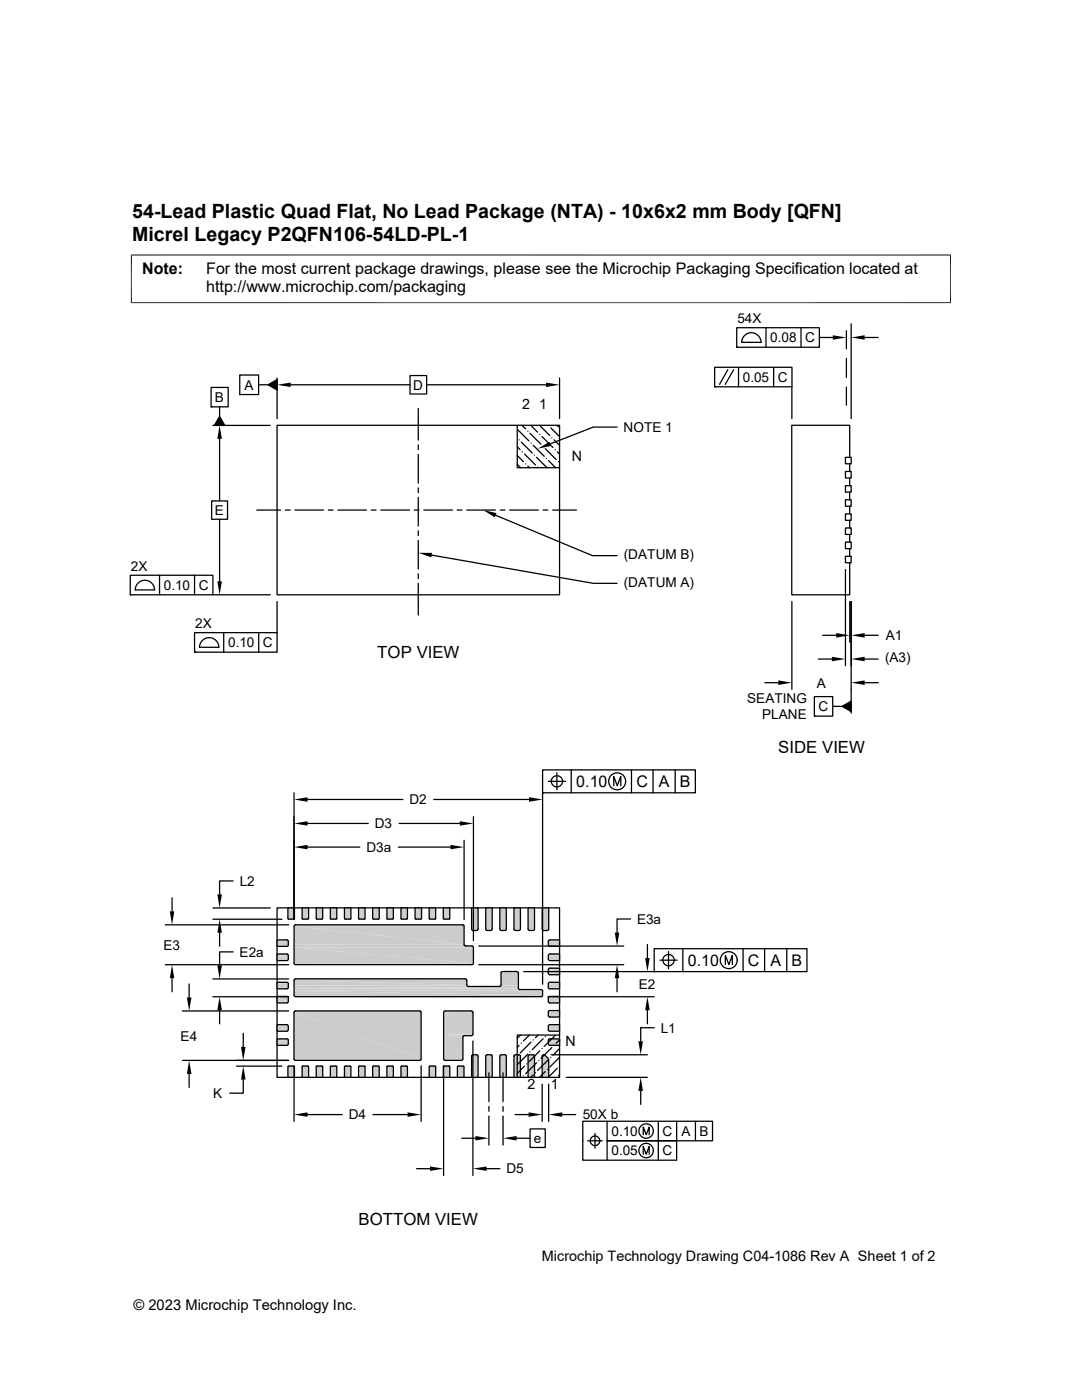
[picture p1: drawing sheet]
<svg xmlns="http://www.w3.org/2000/svg" width="216mm" height="279mm" viewBox="0 0 216 279" stroke-linecap="round" stroke-linejoin="round" font-family="sans-serif">
<g fill="none" stroke="#000" stroke-width=".25">
<path d="M55.3 84.9h56.4v33.8h-56.4zM103.2 84.9v8.4h8.5M103.2 89.2l.6 .5M103.2 90.9l1.2 1.2M103.2 92.6l.7 .7M103.4 85.8l2.1 2.2M103.6 87.8h.1M104 88.2l2.2 2.2M104.2 84.9l.7 .7M104.2 90.2h.1M104.7 90.6l2.1 2.2M104.9 92.6h.1"/>
<path d="M105.3 86h.1M105.3 93l.3 .3M105.7 86.5l2.2 2.1M105.9 84.9l1.4 1.4M106 88.4h.1M106.4 88.9l2.2 2.2M106.6 90.8h.1M107.1 91.3l2 2M107.3 93.2h.1M107.7 84.9l2 2M107.7 86.7h.1M108.1 87.1l2.2 2.2"/>
<path d="M108.4 89.1h.1M108.8 89.5l2.2 2.2M109 91.5h.1M109.5 84.9h.1M109.5 91.9l1.4 1.4M109.9 85.4l1.8 1.7M110.1 87.4h.1M110.6 87.8l1.1 1.1M110.8 89.7h.1M111.1 84.9l.3 .3M111.2 90.2l.5 .4M111.4 92.1h.1"/>
<path d="M168.7 99.7h1.1v1.3h-1.1zM168.7 96.9h1.1v1.3h-1.1zM168.7 94.1h1.1v1.3h-1.1zM168.7 91.3h1.1v1.3h-1.1zM169.5 91.3v-6.4h-11.5v33.8h11.5v-6.4M169.5 92.6v1.5M169.5 95.4v1.5M169.5 98.2v1.5M168.7 111h1.1v1.3h-1.1zM168.7 108.2h1.1v1.3h-1.1zM168.7 105.4h1.1v1.3h-1.1zM168.7 102.6h1.1v1.2h-1.1z"/>
<path d="M169.5 101v1.6M169.5 103.8v1.6M169.5 106.7v1.5M169.5 109.5v1.5M55.3 181.2h56.4v33.8h-56.4z"/>
</g>
<g fill="#ccc">
<path d="M88.5 181.2l1.2 2.1h-1.2z"/>
<path d="M88.5 181.2h1.2v2.1z"/>
<path d="M85.6 181.2l1.3 2.1h-1.3z"/>
<path d="M85.6 181.2h1.3v2.1z"/>
<path d="M82.8 181.2l1.3 2.1h-1.3z"/>
<path d="M82.8 181.2h1.3v2.1z"/>
<path d="M80 181.2l1.3 2.1h-1.3z"/>
<path d="M80 181.2h1.3v2.1z"/>
<path d="M77.2 181.2l1.3 2.1h-1.3z"/>
<path d="M77.2 181.2h1.3v2.1z"/>
<path d="M74.4 181.2l1.3 2.1h-1.3z"/>
<path d="M74.4 181.2h1.3v2.1z"/>
<path d="M71.5 181.2l1.3 2.1h-1.3z"/>
<path d="M71.5 181.2h1.3v2.1z"/>
<path d="M68.7 181.2l1.3 2.1h-1.3z"/>
<path d="M68.7 181.2h1.3v2.1z"/>
<path d="M65.9 181.2l1.3 2.1h-1.3z"/>
<path d="M65.9 181.2h1.3v2.1z"/>
<path d="M63.1 181.2l1.3 2.1h-1.3z"/>
<path d="M63.1 181.2h1.3v2.1z"/>
<path d="M60.3 181.2l1.3 2.1h-1.3z"/>
<path d="M60.3 181.2h1.3v2.1z"/>
<path d="M57.4 181.2l1.4 2.1h-1.4z"/>
<path d="M57.4 181.2h1.4v2.1z"/>
<path d="M71.5 183.3h1.3z"/>
<path d="M68.7 183.3h1.3z"/>
<path d="M65.9 183.3h1.3z"/>
<path d="M63.1 183.3h1.3z"/>
<path d="M60.3 183.3h1.3z"/>
<path d="M57.4 183.3h1.4z"/>
<path d="M88.5 183.3h1.2z"/>
<path d="M85.6 183.3h1.3z"/>
<path d="M82.8 183.3h1.3z"/>
<path d="M80 183.3h1.3z"/>
<path d="M77.2 183.3h1.3z"/>
<path d="M74.4 183.3h1.2z"/>
<path d="M74.4 183.3h1.3z"/>
<path d="M57.4 183.3h1.3z"/>
<path d="M71.6 183.3l1.2 .1z"/>
<path d="M68.7 183.3l1.3 .1z"/>
<path d="M65.9 183.3l1.3 .1z"/>
<path d="M63.1 183.3l1.3 .1z"/>
<path d="M60.3 183.3l1.3 .1z"/>
<path d="M57.5 183.3l1.2 .1z"/>
<path d="M88.5 183.3l1.2 .1z"/>
<path d="M85.7 183.3l1.2 .1z"/>
<path d="M85.7 183.3h1.2z"/>
<path d="M82.8 183.3l1.3 .1z"/>
<path d="M80 183.3l1.3 .1z"/>
<path d="M77.2 183.3l1.3 .1z"/>
<path d="M74.4 183.3l1.2 .1z"/>
<path d="M71.6 183.4h1.2z"/>
<path d="M68.7 183.4h1.3z"/>
<path d="M65.9 183.4h1.3z"/>
<path d="M63.1 183.4h1.2z"/>
<path d="M63.1 183.4h1.3z"/>
<path d="M60.3 183.4h1.2z"/>
<path d="M60.3 183.4h1.3z"/>
<path d="M57.5 183.4h1.2z"/>
<path d="M88.5 183.4h1.2z"/>
<path d="M85.7 183.4h1.2z"/>
<path d="M82.8 183.4h1.3z"/>
<path d="M80 183.4h1.3z"/>
<path d="M77.2 183.4h1.2z"/>
<path d="M77.2 183.4h1.3z"/>
<path d="M74.4 183.4h1.2z"/>
<path d="M68.8 183.4h1.2z"/>
<path d="M82.9 183.4h1.2z"/>
<path d="M80.1 183.4h1.1z"/>
<path d="M80.1 183.4h1.2z"/>
<path d="M66 183.4h1.1z"/>
<path d="M66 183.4h1.2z"/>
<path d="M85.7 183.4h1.1z"/>
<path d="M82.9 183.4h1.1z"/>
<path d="M71.6 183.4h1.1z"/>
<path d="M68.8 183.4h1.1z"/>
<path d="M63.2 183.4h1.1z"/>
<path d="M88.5 183.4h1.1z"/>
<path d="M77.3 183.4h1.1z"/>
<path d="M74.4 183.4h1.1z"/>
<path d="M60.4 183.4h1z"/>
<path d="M60.4 183.4h1.1z"/>
<path d="M57.6 183.4h1z"/>
<path d="M57.6 183.4h1.1z"/>
<path d="M88.6 183.4h1z"/>
<path d="M77.3 183.4h1z"/>
<path d="M74.5 183.4h1z"/>
<path d="M71.7 183.4h1z"/>
<path d="M68.9 183.4h1z"/>
<path d="M63.2 183.4h1z"/>
</g>
<path d="M58.7 184.7h33.9M58.7 184.8h33.9M58.8 184.6h33.7" fill="none" stroke="#ccc" stroke-width=".2"/>
<g fill="#ccc">
<path d="M108.2 181.2l1.3 4.2h-1.3z"/>
<path d="M108.2 181.2h1.3v4.2z"/>
<path d="M105.4 181.2l1.3 4.2h-1.3z"/>
<path d="M105.4 181.2h1.3v4.2z"/>
<path d="M102.6 181.2l1.2 4.2h-1.2z"/>
<path d="M102.6 181.2h1.2v4.2z"/>
<path d="M99.7 181.2l1.3 4.2h-1.3z"/>
<path d="M99.7 181.2h1.3v4.2z"/>
<path d="M96.9 181.2l1.3 4.2h-1.3z"/>
<path d="M96.9 181.2h1.3v4.2z"/>
<path d="M94.1 181.2l1.3 4.2h-1.3z"/>
<path d="M94.1 181.2h1.3v4.2z"/>
<path d="M108.2 185.4l1.3 .1z"/>
<path d="M108.2 185.4h1.3z"/>
<path d="M105.4 185.4l1.3 .1z"/>
<path d="M102.6 185.4l1.2 .1z"/>
<path d="M99.7 185.4l1.3 .1z"/>
<path d="M96.9 185.4l1.3 .1z"/>
<path d="M94.1 185.4l1.3 .1z"/>
<path d="M108.2 185.5h1.3z"/>
<path d="M105.4 185.5h1.3z"/>
<path d="M102.6 185.5h1.2z"/>
<path d="M99.7 185.5h1.3z"/>
<path d="M96.9 185.5h1.3z"/>
<path d="M94.1 185.5h1.3z"/>
<path d="M105.4 185.5h1.2z"/>
<path d="M99.8 185.5h1.2z"/>
<path d="M108.2 185.5l1.2 .1z"/>
<path d="M105.4 185.5l1.2 .1z"/>
<path d="M102.6 185.5l1.2 .1z"/>
<path d="M99.8 185.5l1.2 .1z"/>
<path d="M96.9 185.5l1.2 .1z"/>
<path d="M94.1 185.5l1.2 .1z"/>
<path d="M108.3 185.6h1.1z"/>
<path d="M105.4 185.6h1.2z"/>
<path d="M102.6 185.6h1.2z"/>
<path d="M99.8 185.6h1.1z"/>
<path d="M99.8 185.6h1.2z"/>
<path d="M97 185.6h1.1z"/>
<path d="M94.2 185.6h1.1z"/>
<path d="M108.3 185.6l1 .1z"/>
<path d="M105.5 185.6l1 .1z"/>
<path d="M105.5 185.6h1.1z"/>
<path d="M102.7 185.6l1 .1z"/>
<path d="M102.7 185.6h1.1z"/>
<path d="M99.8 185.6l1.1 .1z"/>
<path d="M97 185.6l1.1 .1z"/>
<path d="M94.2 185.6l1 .1z"/>
<path d="M108.3 185.7h1z"/>
<path d="M105.5 185.7h1z"/>
<path d="M102.7 185.7h1z"/>
<path d="M99.9 185.7h.9z"/>
<path d="M99.9 185.7h1z"/>
<path d="M97 185.7h1z"/>
<path d="M97 185.7h1.1z"/>
<path d="M94.2 185.7h1z"/>
<path d="M108.4 185.7h.9z"/>
<path d="M105.6 185.7h.8z"/>
<path d="M105.6 185.7h.9z"/>
<path d="M102.7 185.7h.9z"/>
<path d="M97.1 185.7h.9z"/>
<path d="M94.3 185.7h.9z"/>
<path d="M108.4 185.7h.8z"/>
<path d="M102.8 185.7h.8z"/>
<path d="M100 185.7h.8z"/>
<path d="M97.2 185.7h.7z"/>
<path d="M97.2 185.7h.8z"/>
<path d="M94.3 185.7h.8z"/>
</g>
<path d="M109.6 187.6h2.1" fill="none" stroke="#ccc" stroke-width=".2"/>
<path d="M109.7 187.6h2z" fill="#ccc"/>
<path d="M55.3 187.6h2.1M55.3 187.7h2.2M55.3 187.8h2.2M109.4 187.7h2.3M109.4 187.8h2.3M109.5 187.7h2.2M109.5 187.6h2.2M109.6 187.6h2.1" fill="none" stroke="#ccc" stroke-width=".2"/>
<g fill="#ccc">
<path d="M58.7 184.8l33.9 3.7h-33.9z"/>
<path d="M58.7 184.8h33.9v3.7z"/>
</g>
<path d="M58.7 188.5h33.9" fill="none" stroke="#ccc" stroke-width=".2"/>
<g fill="#ccc">
<path d="M109.4 187.9l2.3 .7h-2.3z"/>
<path d="M109.4 187.9h2.3v.7z"/>
<path d="M55.3 187.9l2.2 .7h-2.2z"/>
<path d="M55.3 187.9h2.2v.7z"/>
</g>
<g fill="none" stroke="#ccc" stroke-width=".2">
<path d="M55.3 188.6h2.2M55.3 188.7h2.2M55.3 188.8h2.2M57.4 188.9h-2.1M57.5 188.8h-2.2M58.7 188.6h33.9M58.7 188.7h34M58.7 188.7l34.2 .1M58.7 188.8h35.6M58.7 188.8h35.7M109.4 188.6h2.3M109.4 188.7h2.3"/>
<path d="M109.4 188.8h2.3M109.5 188.8h2.2M109.5 188.9h2.2"/>
</g>
<path d="M55.3 188.9h2z" fill="#ccc"/>
<path d="M55.3 188.9h2M58.7 188.9h35.7M58.7 189h35.7M58.7 189h35.8M58.7 189.1h35.8M109.6 190.4h2.1" fill="none" stroke="#ccc" stroke-width=".2"/>
<path d="M109.7 190.4h2z" fill="#ccc"/>
<path d="M55.3 190.4h2.1M55.3 190.5h2.1M55.3 190.5h2.2M55.3 190.6h2.2M55.3 190.7h2.2M109.4 190.6h2.3M109.4 190.7h2.3M109.4 190.5h2.3M109.5 190.5h2.2M109.5 190.4h2.2" fill="none" stroke="#ccc" stroke-width=".2"/>
<g fill="#ccc">
<path d="M109.4 190.7l2.3 .7h-2.3z"/>
<path d="M109.4 190.7h2.3v.7z"/>
<path d="M55.3 190.7l2.2 .7h-2.2z"/>
<path d="M55.3 190.7h2.2v.7z"/>
</g>
<path d="M55.3 191.4h2.2M55.3 191.5h2.2M55.3 191.6h2.2M55.3 191.7h2.1M57.4 191.7h-2.1M57.5 191.5l-2.2 .1M109.4 191.4h2.3M109.4 191.5h2.3M109.5 191.6h2.2M109.5 191.7h2.2M109.6 191.7h2.1" fill="none" stroke="#ccc" stroke-width=".2"/>
<path d="M55.3 191.7h2z" fill="#ccc"/>
<path d="M55.3 191.7h2" fill="none" stroke="#ccc" stroke-width=".2"/>
<g fill="#ccc">
<path d="M58.7 189.1l35.8 3.1h-35.8z"/>
<path d="M58.7 189.1h35.8v3.1z"/>
</g>
<path d="M58.7 192.3h35.8M58.7 192.4h35.7M58.8 192.5h35.5M109.6 193.2h2.1" fill="none" stroke="#ccc" stroke-width=".2"/>
<path d="M109.7 193.2h2z" fill="#ccc"/>
<path d="M100 194.1h3.4M100 194.2h3.4M100 194h3.4M100.1 193.9h3.2M109.4 193.4h2.3M109.4 193.5h2.3M109.4 193.3h2.3M109.5 193.3h2.2" fill="none" stroke="#ccc" stroke-width=".2"/>
<g fill="#ccc">
<path d="M109.4 193.5l2.3 .7h-2.3z"/>
<path d="M109.4 193.5h2.3v.7z"/>
</g>
<path d="M58.7 195.5l34.5 .1M58.7 195.6h34.5M58.7 195.5h34.4M58.8 195.4h34.2M109.4 194.3h2.3M109.4 194.4h2.3M109.5 194.4h2.2M109.5 194.5h2.2M109.6 196h2.1" fill="none" stroke="#ccc" stroke-width=".2"/>
<path d="M109.7 196h2z" fill="#ccc"/>
<path d="M55.3 196l2.1 .1M55.3 196.1h2.1M55.3 196.1l2.2 .1M55.3 196.2h2.2M55.3 196.3h2.2M109.4 196.2h2.3M109.4 196.3h2.3M109.5 196.1h2.2M109.6 196.1h2.1" fill="none" stroke="#ccc" stroke-width=".2"/>
<g fill="#ccc">
<path d="M100 194.2l3.4 2.4h-3.4z"/>
<path d="M100 194.2h3.4v2.4z"/>
<path d="M58.7 195.6l34.5 1h-34.5z"/>
<path d="M58.7 195.6h34.5v1z"/>
</g>
<path d="M58.7 196.6h34.5M58.7 196.7h34.5M58.7 196.8h34.6M58.7 196.8l34.7 .1M58.7 196.9h34.7M99.7 196.9h3.7M99.9 196.7h3.5M100 196.6h3.4M103.4 196.8h-3.6" fill="none" stroke="#ccc" stroke-width=".2"/>
<g fill="#ccc">
<path d="M109.4 196.3l2.3 .8h-2.3z"/>
<path d="M109.4 196.3h2.3v.8z"/>
<path d="M55.3 196.3l2.2 .8h-2.2z"/>
<path d="M55.3 196.3h2.2v.8z"/>
</g>
<path d="M55.3 197.1h2.2M55.3 197.2h2.2M55.3 197.3h2.2M55.3 197.3h2.1M57.4 197.3h-2.1M57.5 197.1l-2.2 .1M58.7 197.2h44.7M58.7 197.3h44.7M109.4 197.1h2.3M109.4 197.2h2.3M109.5 197.3h2.2M109.6 197.3h2.1" fill="none" stroke="#ccc" stroke-width=".2"/>
<path d="M58.7 197h44.7" fill="none" stroke="#ccc" stroke-width=".34"/>
<path d="M55.3 197.3h2z" fill="#ccc"/>
<path d="M55.3 197.3h2M58.7 197.4h44.8M58.7 197.3h44.8M58.7 197.4l44.9 .1M58.7 197.5h49.4M58.7 197.5h49.5M58.7 197.6h49.5M58.7 197.7h49.6" fill="none" stroke="#ccc" stroke-width=".2"/>
<g fill="#ccc">
<path d="M58.7 197.8l49.6 .8h-49.6z"/>
<path d="M58.7 197.8h49.6v.8z"/>
</g>
<path d="M58.7 198.6h49.6M58.7 198.7h49.6M58.7 198.8h49.5M109.6 198.9h2.1" fill="none" stroke="#ccc" stroke-width=".2"/>
<path d="M109.7 198.9h2z" fill="#ccc"/>
<path d="M55.3 198.9h2M55.3 198.9h2.1M55.3 198.9h2.2M55.3 199h2.2M55.3 199.1h2.2M58.8 198.9h49.3M109.4 199h2.3M109.4 199.1h2.3M109.5 198.9h2.2" fill="none" stroke="#ccc" stroke-width=".2"/>
<g fill="#ccc">
<path d="M109.4 199.1l2.3 .8h-2.3z"/>
<path d="M109.4 199.1h2.3v.8z"/>
<path d="M55.3 199.1l2.2 .8h-2.2z"/>
<path d="M55.3 199.1h2.2v.8z"/>
</g>
<path d="M55.3 199.9h2.2M55.3 200h2.2M109.4 199.9h2.3M109.4 200h2.3M57.4 200.1h-2.1M57.5 200.1h-2.2M109.5 200.1h2.2" fill="none" stroke="#ccc" stroke-width=".2"/>
<path d="M55.3 200.2h2z" fill="#ccc"/>
<path d="M55.3 200.2h2M109.6 201.7h2.1" fill="none" stroke="#ccc" stroke-width=".2"/>
<path d="M109.7 201.7h2z" fill="#ccc"/>
<path d="M58.7 202h25.3M58.7 201.9h25.3M58.7 201.8h25.3M58.8 201.8h25.1M88.5 201.9h5.9M88.5 202h5.9M88.5 201.9h5.8M88.6 201.8h5.7M88.6 201.8h5.6M109.4 201.8h2.3M109.4 201.9h2.3M109.5 201.7h2.2" fill="none" stroke="#ccc" stroke-width=".2"/>
<g fill="#ccc">
<path d="M109.4 202l2.3 .7h-2.3z"/>
<path d="M109.4 202h2.3v.7z"/>
</g>
<path d="M109.4 202.7h2.3M109.4 202.8h2.3M109.4 202.9h2.3M109.5 202.9h2.2M109.5 203h2.2M109.6 204.5h2.1" fill="none" stroke="#ccc" stroke-width=".2"/>
<path d="M109.7 204.5h2z" fill="#ccc"/>
<path d="M55.3 204.5h2.1M55.3 204.6h2.2M55.3 204.7h2.2M55.3 204.8h2.2M109.4 204.7h2.3M109.4 204.8h2.3M109.4 204.6h2.3M109.5 204.6h2.2M109.5 204.5h2.2" fill="none" stroke="#ccc" stroke-width=".2"/>
<g fill="#ccc">
<path d="M109.4 204.8l2.3 .7h-2.3z"/>
<path d="M109.4 204.8h2.3v.7z"/>
<path d="M55.3 204.8l2.2 .7h-2.2z"/>
<path d="M55.3 204.8h2.2v.7z"/>
</g>
<path d="M55.3 205.5h2.2M55.3 205.6h2.2M55.3 205.7h2.2M57.4 205.8h-2.1M57.5 205.7h-2.2M109.4 205.5h2.3M109.4 205.6h2.3M109.4 205.7h2.3M109.5 205.7h2.2M109.5 205.8h2.2" fill="none" stroke="#ccc" stroke-width=".2"/>
<path d="M55.3 205.8h2z" fill="#ccc"/>
<path d="M55.3 205.8h2" fill="none" stroke="#ccc" stroke-width=".2"/>
<g fill="#ccc">
<path d="M88.5 202l5.9 4.4h-5.9z"/>
<path d="M88.5 202h5.9v4.4z"/>
</g>
<path d="M88.5 206.4h5.9M88.5 206.5h5.9M88.5 206.6h5.8M88.5 206.8h4M88.5 206.9h3.9M92.5 206.8h-4M92.6 206.7h-4.1M94.2 206.7h-5.7M94.3 206.6h-5.8M109.6 207.3h2.1" fill="none" stroke="#ccc" stroke-width=".2"/>
<path d="M109.7 207.3h2z" fill="#ccc"/>
<path d="M55.3 207.3h2.1M55.3 207.4h2.1M55.3 207.4h2.2M55.3 207.5h2.2M55.3 207.6h2.2M109.4 207.5h2.3M109.4 207.6h2.3M109.4 207.4h2.3M109.5 207.4h2.2M109.5 207.3h2.2" fill="none" stroke="#ccc" stroke-width=".2"/>
<g fill="#ccc">
<path d="M109.4 207.6l2.3 .7h-2.3z"/>
<path d="M109.4 207.6h2.3v.7z"/>
<path d="M55.3 207.6l2.2 .7h-2.2z"/>
<path d="M55.3 207.6h2.2v.7z"/>
</g>
<path d="M55.3 208.4h2.2M55.3 208.5h2.2M55.3 208.6h2.1M57.4 208.6h-2.1M57.5 208.4l-2.2 .1M109.4 208.4h2.3M109.5 208.5h2.2M109.5 208.6h2.2M109.6 208.6h2.1" fill="none" stroke="#ccc" stroke-width=".2"/>
<path d="M55.3 208.6h2z" fill="#ccc"/>
<path d="M55.3 208.6h2" fill="none" stroke="#ccc" stroke-width=".2"/>
<g fill="#ccc">
<path d="M108.4 210.5h.2z"/>
<path d="M108.5 210.5h.1z"/>
<path d="M105.6 210.5h.8z"/>
<path d="M105.7 210.5h.7z"/>
<path d="M102.8 210.5h.8z"/>
<path d="M100 210.5h.8z"/>
<path d="M97.2 210.5h.8z"/>
<path d="M94.3 210.5h.9z"/>
<path d="M94.4 210.5h.8z"/>
<path d="M105.6 210.5h.9z"/>
<path d="M102.7 210.5h1z"/>
<path d="M102.8 210.5h.9z"/>
<path d="M99.9 210.5h.9z"/>
<path d="M97.1 210.5h.9z"/>
<path d="M108.3 210.5h.4z"/>
<path d="M108.4 210.5h.3z"/>
<path d="M105.5 210.5h1z"/>
<path d="M99.9 210.5h1z"/>
<path d="M97 210.5h1.1z"/>
<path d="M97.1 210.5h1z"/>
<path d="M94.2 210.5h1z"/>
<path d="M108.3 210.6h.4z"/>
<path d="M108.3 210.5l.4 .1z"/>
<path d="M105.5 210.6h1.1z"/>
<path d="M105.5 210.5l1.1 .1z"/>
<path d="M102.7 210.6h1.1z"/>
<path d="M102.7 210.5l1.1 .1z"/>
<path d="M99.8 210.6h1.1z"/>
<path d="M99.9 210.5l1 .1z"/>
<path d="M97 210.6h1.1z"/>
<path d="M97 210.5l1.1 .1z"/>
<path d="M94.2 210.6h1.1z"/>
<path d="M94.2 210.5l1.1 .1z"/>
<path d="M99.8 210.6h1.2z"/>
<path d="M108.3 210.6l.5 .1z"/>
<path d="M105.4 210.6l1.2 .1z"/>
<path d="M102.6 210.6l1.2 .1z"/>
<path d="M99.8 210.6l1.2 .1z"/>
<path d="M96.9 210.7h1.3z"/>
<path d="M97 210.6l1.2 .1z"/>
<path d="M94.2 210.6l1.2 .1z"/>
<path d="M108.2 210.7h.6z"/>
<path d="M105.4 210.7h1.3z"/>
<path d="M102.6 210.7h1.2z"/>
<path d="M99.8 210.7h1.2z"/>
<path d="M94.1 210.7h1.3z"/>
<path d="M108.2 210.7h.7z"/>
<path d="M108.2 210.7l.7 .1z"/>
<path d="M105.4 210.7l1.3 .1z"/>
<path d="M102.6 210.7l1.2 .1z"/>
<path d="M99.7 210.7l1.3 .1z"/>
<path d="M96.9 210.7l1.3 .1z"/>
<path d="M94.1 210.7l1.3 .1z"/>
<path d="M108.2 210.8l1.3 .5h-1.3z"/>
<path d="M108.2 210.8h.7l.6 .5z"/>
<path d="M88.5 207l3.9 4.3h-3.9z"/>
<path d="M88.5 207h3.9v4.3z"/>
<path d="M58.7 202l25.3 9.3h-25.3z"/>
<path d="M58.7 202h25.3v9.3z"/>
</g>
<path d="M58.7 211.4h25.3M58.7 211.5h25.3M58.7 211.6h25.3M58.8 211.6h25.1M88.5 211.4h3.9M88.5 211.5h3.9M88.5 211.5h3.8M88.6 211.6h3.7M88.6 211.6h3.6" fill="none" stroke="#ccc" stroke-width=".2"/>
<g fill="#ccc">
<path d="M71.7 212.8h1z"/>
<path d="M68.9 212.8h1z"/>
<path d="M66 212.8h1.1z"/>
<path d="M66.1 212.8h1z"/>
<path d="M63.2 212.8h1.1z"/>
<path d="M60.4 212.8h1z"/>
<path d="M57.6 212.8h1z"/>
<path d="M91.4 212.8h1.1z"/>
<path d="M88.6 212.8h1z"/>
<path d="M85.7 212.8h1.1z"/>
<path d="M85.8 212.8h1z"/>
<path d="M80.1 212.8h1.1z"/>
<path d="M77.3 212.8h1.1z"/>
<path d="M74.5 212.8h1z"/>
<path d="M71.6 212.8h1.1z"/>
<path d="M68.8 212.8h1.1z"/>
<path d="M60.4 212.8h1.1z"/>
<path d="M57.6 212.8h1.1z"/>
<path d="M88.5 212.8h1.2z"/>
<path d="M88.6 212.8h1.1z"/>
<path d="M74.4 212.8h1.2z"/>
<path d="M74.5 212.8h1.1z"/>
<path d="M71.6 212.8h1.2z"/>
<path d="M68.8 212.8h1.2z"/>
<path d="M60.3 212.8h1.2z"/>
<path d="M57.5 212.8h1.2z"/>
<path d="M85.7 212.8h1.2z"/>
<path d="M77.2 212.8h1.2z"/>
<path d="M66 212.8h1.2z"/>
<path d="M63.1 212.8h1.2z"/>
<path d="M91.3 212.8h1.2z"/>
<path d="M80.1 212.8h1.2z"/>
<path d="M91.3 212.8h1.3z"/>
<path d="M77.2 212.8h1.3z"/>
<path d="M65.9 212.8h1.3z"/>
<path d="M63.1 212.8h1.3z"/>
<path d="M60.3 212.8h1.3z"/>
<path d="M91.3 212.8l1.3 .1z"/>
<path d="M88.5 212.8l1.2 .1z"/>
<path d="M85.7 212.8l1.2 .1z"/>
<path d="M80 212.8l1.3 .1z"/>
<path d="M77.2 212.8l1.3 .1z"/>
<path d="M74.4 212.8l1.2 .1z"/>
<path d="M71.6 212.8l1.2 .1z"/>
<path d="M68.7 212.8l1.3 .1z"/>
<path d="M65.9 212.8l1.3 .1z"/>
<path d="M63.1 212.8l1.3 .1z"/>
<path d="M60.3 212.8l1.3 .1z"/>
<path d="M57.5 212.8l1.2 .1z"/>
<path d="M91.3 212.9h1.3z"/>
<path d="M88.5 212.9h1.2z"/>
<path d="M85.7 212.9h1.2z"/>
<path d="M80 212.9h1.3z"/>
<path d="M77.2 212.9h1.3z"/>
<path d="M74.4 212.9h1.2z"/>
<path d="M71.6 212.9h1.2z"/>
<path d="M68.7 212.9h1.3z"/>
<path d="M65.9 212.9h1.3z"/>
<path d="M63.1 212.9h1.3z"/>
<path d="M60.3 212.9h1.3z"/>
<path d="M57.5 212.9h1.3z"/>
<path d="M85.6 212.9h1.3z"/>
<path d="M74.4 212.9h1.3z"/>
<path d="M71.5 212.9h1.3z"/>
<path d="M57.4 212.9h1.4z"/>
<path d="M108.2 211.3l1.3 3.7h-1.3z"/>
<path d="M108.2 211.3h1.3v3.7z"/>
<path d="M105.4 210.8l1.3 4.2h-1.3z"/>
<path d="M105.4 210.8h1.3v4.2z"/>
<path d="M102.6 210.8l1.2 4.2h-1.2z"/>
<path d="M102.6 210.8h1.2v4.2z"/>
<path d="M99.7 210.8l1.3 4.2h-1.3z"/>
<path d="M99.7 210.8h1.3v4.2z"/>
<path d="M96.9 210.8l1.3 4.2h-1.3z"/>
<path d="M96.9 210.8h1.3v4.2z"/>
<path d="M94.1 210.8l1.3 4.2h-1.3z"/>
<path d="M94.1 210.8h1.3v4.2z"/>
<path d="M91.3 212.9l1.3 2.1h-1.3z"/>
<path d="M91.3 212.9h1.3v2.1z"/>
<path d="M88.5 212.9l1.2 2.1h-1.2z"/>
<path d="M88.5 212.9h1.2v2.1z"/>
<path d="M85.6 212.9l1.3 2.1h-1.3z"/>
<path d="M85.6 212.9h1.3v2.1z"/>
<path d="M80 212.9l1.3 2.1h-1.3z"/>
<path d="M80 212.9h1.3v2.1z"/>
<path d="M77.2 212.9l1.3 2.1h-1.3z"/>
<path d="M77.2 212.9h1.3v2.1z"/>
<path d="M74.4 212.9l1.3 2.1h-1.3z"/>
<path d="M74.4 212.9h1.3v2.1z"/>
<path d="M71.5 212.9l1.3 2.1h-1.3z"/>
<path d="M71.5 212.9h1.3v2.1z"/>
<path d="M68.7 212.9l1.3 2.1h-1.3z"/>
<path d="M68.7 212.9h1.3v2.1z"/>
<path d="M65.9 212.9l1.3 2.1h-1.3z"/>
<path d="M65.9 212.9h1.3v2.1z"/>
<path d="M63.1 212.9l1.3 2.1h-1.3z"/>
<path d="M63.1 212.9h1.3v2.1z"/>
<path d="M60.3 212.9l1.3 2.1h-1.3z"/>
<path d="M60.3 212.9h1.3v2.1z"/>
<path d="M57.4 212.9l1.4 2.1h-1.4z"/>
<path d="M57.4 212.9h1.4v2.1z"/>
</g>
<g fill="none" stroke="#000" stroke-width=".25">
<path d="M42.1 77.3h3.4v3.9h-3.4zM47.8 74.8h3.8v3.9h-3.8zM47.8 78.7h.1M51.6 76.8h1.9M53.5 76.8l1.8-1v2zM55.3 75.4v8.1M58 76.8h23.8M81.8 75h3.3v3.6h-3.3zM85.1 76.8h23.8M111.7 75.4v8.1M142.6 73.3h15.4v3.9h-15.4zM142.6 77.2h.1"/>
<path d="M145.2 73.8l-1.6 2.9M146.4 73.8l-1.7 2.9M147 65.4h16.5v3.9h-16.5zM147 69.3h.1M147.4 73.3v3.9M148 68.3h3.8a1.93 1.93 0 0 0-1.9-1.9 1.93 1.93 0 0 0-1.9 1.9M152.8 65.4v3.9M154.4 73.3v3.9M158 77.2v6.3M159.8 65.4v3.9M163.5 67.4h2.7M168.9 66v3.6"/>
<path d="M168.9 71.5v3.8M168.9 77.2v3.7M169.8 64.6v18.9M172.5 67.4h2.7M42.1 81.2h.1M42.2 100h3.2v3.6h-3.2zM42.5 84.9h11.4M43.8 87.6v12.4M43.8 83.1l1.1 1.8h-2.1zM43.8 81.2v1.9M83.5 81.5v6.3M83.5 88.8v.9"/>
<path d="M83.5 90.7v5.7M83.5 97.4v.9M83.5 99.3v5.7M123.1 85.2h-4.7l-8.6 3.4M26 114.8h16.5v3.9h-16.5zM26 118.7h.1M30.8 117.7a1.93 1.93 0 0 0-1.9-1.9 1.93 1.93 0 0 0-1.9 1.9h3.9M31.8 114.8v3.9M38.8 114.8v3.9M42.5 118.7h11.4M43.8 103.6v12.4M51.2 101.8h4.8"/>
<path d="M56.9 101.8h1M58.8 101.8h5.8M65.5 101.8h1M67.4 101.8h5.7M74.1 101.8h.9M76 101.8h5.7M82.7 101.8h.9M83.5 105.9v1M83.5 107.8v5.8M83.5 114.5v1M83.5 116.4v6.3M84.6 101.8h5.7"/>
<path d="M86.1 110.8l32.3 5.6h4.7M91.2 101.8h1M93.1 101.8h5.7M98.9 102.8l19.3 8.1h4.9M99.8 101.8h1M101.7 101.8h5.7M108.4 101.8h.9M110.3 101.8h4.7M168.7 113.7v19.2M38.8 126.3h16.5v3.9h-16.5zM38.8 130.2h.1M40.4 127.8a1.91 1.91 0 0 1 2.1-.4 1.91 1.91 0 0 1 1.2 1.8h-3.9l.1-.6z"/>
<path d="M44.6 126.3v3.9M51.6 126.3v3.9M55.3 120.1v6.2M152.6 136.2h2.7M158 120.1v17.5M162.5 139h3.7v3.9h-3.7zM163.3 131.5h2.7M164.2 126.8h2.7M169.6 120.1v8M169.8 120.1v22.2M172.5 126.8h2.7M172.5 131.5h2.7"/>
<path d="M172.5 136.2h2.7M58.7 158.2v25.3M61.4 159.6h19M86.6 159.6h19M108.3 153.6h30.4v4.6h-30.4zM108.3 158.2h.1M108.3 158.2v38.2M109.4 155.9h3.4M111.1 154.2v3.4M112.2 155.9a1.13 1.13 0 0 1-1.6 1 1.13 1.13 0 0 1-.2-1.8 1.13 1.13 0 0 1 1.8 .4l.1 .4M114 153.6v4.6M122.5 156.8v-1.8l.7 1.8 .7-1.8v1.8"/>
<path d="M126 153.6v4.6M130.3 153.6v4.6M134.7 153.6v4.6M162.5 142.9h.1M166.2 141h1.8M168 141l1.8-1.1v2.1zM34.3 179.2v2.7M46.5 175.8h-2.7v2.7M61.4 169.1h10.4M61.4 164.3h12.1M79.5 169.1h10.4M79.7 164.3h12.1"/>
<path d="M92.6 167.7v15.8M94.5 163v24.7M33 184.6h24.6M33 192.5h24.6M34.3 195.2v2.7M37.7 196.4v2.7M42.5 181.2h11.4M42.5 183.5h13.8M42.5 195.4h15.1M42.5 198.9h15.1M43.8 186.2v2.6M46.5 190h-2.7v2.7"/>
<path d="M55.3 190.4h2l.2 .2v.9l-.2 .2h-2zM55.3 196h2l.2 .3v.8l-.2 .2h-2zM55.3 198.9h2l.2 .2v.8l-.2 .3h-2zM57.3 187.6h-2v1.3l2.1-.1 .1-.1v-.9l-.2-.2M58.7 183.3v.1l-1.2-.1-.1-2.1h1.4v2.1M60.3 181.2h1.3l-.1 2.2-1.2-.1zM64.4 183.3l-.1 .1-1.2-.1v-2.1h1.3v2.1M65.9 183.3v-2.1h1.3v2.1l-1.2 .1-.1-.1M68.7 181.2h1.3l-.1 2.2-1.2-.1zM71.5 183.3v-2.1h1.3v2.1l-1.2 .1v-.1M75.6 183.3v.1l-1.2-.1v-2.1h1.3v2.1M77.2 181.2h1.3l-.1 2.2-1.2-.1z"/>
<path d="M81.3 183.3l-.1 .1-1.2-.1v-2.1h1.3v2.1M82.8 183.3v-2.1h1.3v2.1l-1.2 .1-.1-.1M85.6 181.2h1.3l-.1 2.2-1.1-.1zM88.5 183.3v-2.1h1.2v2.1l-1.1 .1-.1-.1M94.1 181.2h1.3v4.3l-.2 .2h-.9l-.2-.2zM94.2 188.8h-1.4l-.2-.2v-3.8l-.2-.2h-33.5l-.2 .2v7.5l.2 .2h35.4l.2-.2v-3.3l-.3-.2M95.5 192.5h29M95.5 188.8h29M96.9 181.2h1.3v4.3l-.2 .2h-.9l-.2-.2zM99.7 181.2h1.3v4.3l-.2 .2h-.9l-.2-.2zM102.6 181.2h1.2v4.3l-.2 .2h-.8l-.2-.2zM103.4 194.2l-.2-.3h-3l-.1 .1-.1 2.7-.2 .2h-6.4l-.2-.2v-1.1l-.3-.2-34-.1-.2 .3v3.1l.2 .2 49.3-.1 .1-1.1-.2-.2-4.6-.1-.1-3.2"/>
<path d="M104.5 193.9h26M105.4 185.4v-4.2h1.3v4.3l-.3 .2h-.8l-.2-.3M108.2 181.2h1.3v4.3l-.2 .2h-.9l-.2-.2zM109.3 198.9h21.2M109.5 190.5l2.2-.1v1.3h-2.1l-.2-.2zM109.5 193.3l2.2-.1v1.3h-2.1l-.2-.2zM109.5 196.1l2.2-.1v1.3h-2.1l-.2-.2zM109.5 198.9h2.2v1.3h-2.1l-.2-.3zM109.7 187.6h2v1.3h-2.1l-.2-.2v-.9l.3-.2M123.1 195.2v2.7M125.8 183.4h-2.7v2.7M129.2 188.5v2.7"/>
<path d="M130.5 189.3h30.5v4.6h-30.5zM130.5 193.9h.1M131.7 191.6h3.4M132.2 191.6a1.14 1.14 0 0 1 1.6-1.1 1.14 1.14 0 0 1 .4 1.8 1.14 1.14 0 0 1-1.8-.3l-.1-.4M133.4 189.9v3.4M136.2 189.3v4.6M144.7 192.5v-1.8l.7 1.8 .7-1.8v1.8M148.3 189.3v4.6M152.6 189.3v4.6M157 189.3v4.6M36.4 201.8h21.2M36.4 211.6h21.2"/>
<path d="M37.7 214.3v2.7M43.8 201.6v2.7M47.2 212.8h9.1M48.5 215.5v2.7h-2.7M48.5 206.2v2.7M55.3 207.3h2l.2 .2v.9l-.2 .2h-2zM57.3 204.5l.2 .2v.9l-.2 .2M57.3 204.5h-2v1.3h2M58.7 212.7v11.1M58.7 212.9v-.1l-1.2 .1-.1 2.1h1.4v-2.1M58.8 201.8h25l.2 .2v9.4l-.2 .2h-24.9l-.2-.3zM60.3 212.9h1.3v2.1h-1.3z"/>
<path d="M64.4 212.9l-.1-.1-1.2 .1v2.1h1.3v-2.1M65.9 212.9l.1-.1 1.2 .1v2.1h-1.3v-2.1M68.7 212.9h1.3v2.1h-1.3zM71.6 212.9v-.1l1.2 .1v2.1h-1.3v-2.1M75.6 212.9v-.1l-1.2 .1v2.1h1.3v-2.1M77.2 212.9h1.3v2.1h-1.3zM81.3 212.9l-.1-.1-1.2 .1v2.1h1.3v-2.1M84 212.7v11.1M85.7 212.9h1.2v2.1h-1.3zM88.5 212.9l.1-.1 1.1 .1v2.1h-1.2v-2.1M88.5 212.7v21.9M91.3 212.9h1.3v2.1h-1.3z"/>
<path d="M92.4 211.3l-.3 .3h-3.4l-.2-.2v-9.4l.2-.2h5.4l.3 .2v4.5l-.3 .2h-1.5l-.2 .2v4.4M94.2 210.6l1-.1 .2 .3v4.2h-1.3zM94.4 207.8v26.8M97 210.6l1-.1 .2 .2v4.3h-1.3zM97.6 214.1v5.8M99.8 210.6l1-.1 .2 .2v4.3h-1.3zM100.4 214.1v5.8M102.6 210.6l1-.1 .2 .2v4.3h-1.2zM103.4 210.6h.1M103.6 208.6l-.4 .4M103.9 206.6l-.7 .6M104 208.2h.1"/>
<path d="M104.4 214.7h.1M104.7 212.8l-1.5 1.4M105.1 212.3h.1M105.3 210.4l-2.1 2.1M105.4 210.8v4.2h1.3v-4.3l-.3-.2h-.8l-.2 .3M105.6 206.6l-1.2 1.2M105.7 209.9h.1M106 208l-2.2 2.1M106.4 207.5h.1M106.4 214.5l-.5 .5M106.8 214.1h.1M107.1 212.1l-2.2 2.2"/>
<path d="M107.4 206.6l-.6 .5M107.5 211.7h.1M107.7 209.7l-2.2 2.2M108.2 209.3h.1M108.2 216.4v7.4M108.3 210.6l.3-.1 .9 .8v3.7h-1.3zM108.4 207.3l-2.2 2.2M108.8 206.9h.1M108.8 213.8l-1.1 1.2M109.2 213.4h.1M109.5 211.5l-2.2 2.1M109.5 216.4v7.4"/>
<path d="M109.5 201.8l2.2-.1v1.3h-2.1l-.2-.2zM109.5 207.4l2.2-.1v1.3h-2.1l-.2-.2zM109.7 204.5l-.3 .3v.8l.3 .2M109.7 204.5h2v1.3h-2M109.9 211h.1M110 210.5h19.2M110.1 209.1l-2.2 2.1M110.6 208.6h.1M110.8 206.7l-2.2 2.1M111.2 213.2l-1.8 1.8M111.6 212.8h.1M111.7 207.5l-.7 .7"/>
<path d="M111.7 214.5l-.3 .2M111.7 206.6h-8.5v8.4M111.7 209.3l-1.4 1.3M111.7 211l-2 2M113 215h16.2M127.8 217.7v2.7M129.2 201.6v2.7M130.5 205.1h-2.7v2.7M61.4 222.4h6.9M74.4 222.4h6.9M83.1 233.2h2.7M92.2 227.2h2.7"/>
<path d="M97.1 233.2h2.7M97.6 220.8v1M97.6 222.7v5.8M100.4 220.8v1M100.4 222.7v5.8M102.8 222.4h2.7M103.1 227.2h2.7M105.8 225.3h3v3.7h-3zM112.2 222.4h2.7M117.3 227.7h2.9M118.7 226.2v2.9M121.1 223.8v3.9h13.9v3.8h-18.7v-7.7h25.9v3.9h-21.1v3.8"/>
<path d="M128.4 226.5v-1.6l.5 1.6 .6-1.6v1.6M128.4 230.4v-1.6l.5 1.6 .6-1.6v1.6M131.4 223.8v7.7M135 223.8v3.9M138.8 223.8v3.9"/>
<circle cx="123.1" cy="155.9" r="1.69"/>
<circle cx="145.4" cy="191.6" r="1.69"/>
<circle cx="118.7" cy="227.7" r=".96"/>
<circle cx="128.9" cy="229.6" r="1.44"/>
<circle cx="128.9" cy="225.7" r="1.44"/>
</g>
<g fill="#000">
<path d="M53.5 76.8l1.8-1v2zM55.3 76.8l2.7-.5v.9zM108.9 76.3l2.8 .5-2.8 .4zM166.2 66.9l2.7 .5-2.7 .4zM169.8 67.4l2.7-.5v.9zM43.8 84.9l.5 2.7h-.9zM43.8 83.1l1.1 1.8h-2.1zM107.3 89.6l2.3-1.4 .4 .8zM43.4 116h.9l-.5 2.7zM83.5 110.3h2.7l-.1 .9zM96.4 101.8l2.7 .6-.4 .9zM155.3 135.8l2.7 .4-2.7 .5z"/>
<path d="M166 131.1l2.7 .4-2.7 .5zM166.9 126.3l2.7 .5-2.7 .5zM168 141l1.8-1.1v2.1zM169.8 126.8l2.7-.5v1zM169.8 131.5l2.7-.4v.9zM169.8 136.2l2.7-.4v.9zM58.7 159.6l2.7-.5v.9zM105.6 159.1l2.7 .5-2.7 .4zM43.4 178.5h.9l-.5 2.7zM58.7 169.1l2.7-.5v.9zM58.7 164.3l2.7-.4v.9zM89.9 168.6l2.7 .5-2.7 .4z"/>
<path d="M91.8 163.9l2.7 .4-2.7 .5zM33.9 181.9h.9l-.5 2.7zM34.3 192.5l.5 2.7h-.9zM37.3 199.1h.9l-.5 2.7zM43.4 192.7h.9l-.5 2.7zM43.8 183.5l.5 2.7h-.9zM123.1 192.5l.5 2.7h-.9zM122.7 186.1h.9l-.5 2.7zM128.7 191.2h.9l-.4 2.7zM37.7 211.6l.5 2.7h-.9zM43.8 198.9l.5 2.7h-.9zM48.1 208.9h.9l-.5 2.7z"/>
<path d="M48.5 212.8l.5 2.7h-.9zM127.8 215l.5 2.7h-.9zM127.4 207.8h.9l-.5 2.7zM129.2 198.9l.4 2.7h-.9zM58.7 222.4l2.7-.4v.9zM81.3 222l2.7 .4-2.7 .5zM85.8 232.8l2.7 .4-2.7 .5zM94.9 226.7l2.7 .5-2.7 .4zM94.4 233.2l2.7-.4v.9zM100.4 227.2l2.7-.5v.9zM105.5 222l2.7 .4-2.7 .5zM109.5 222.4l2.7-.4v.9z"/>
</g>
<path d="M26.1 50.9h163.7M26.2 50.8v9.7M189.7 50.8v9.7M26.1 60.4h163.7" fill="none" stroke="#000" stroke-width=".2"/>
<g font-size="3.9">
<text x="26.4" y="43.5">54-Lead Plastic Quad Flat, No Lead Package (NTA) - 10x6x2 mm Body [QFN]</text>
<text x="26.4" y="48.1">Micrel Legacy P2QFN106-54LD-PL-1</text>
</g>
<g font-size="3.3">
<text x="75.3" y="131.4">TOP VIEW</text>
<text x="155.3" y="150.3">SIDE VIEW</text>
<text x="71.6" y="244.5">BOTTOM VIEW</text>
</g>
<g font-size="3.2">
<text x="28.4" y="54.7">Note:</text>
<text x="41.1" y="58.3">http://www.microchip.com/packaging</text>
<text x="41.1" y="54.7">For the most current package drawings, please see the Microchip Packaging Specification located at</text>
<text x="115" y="157.1">0.10</text>
<text x="127" y="157.1">C</text>
<text x="131.4" y="157.1">A</text>
<text x="135.6" y="157.1">B</text>
<text x="137.3" y="192.8">0.10</text>
<text x="149.2" y="192.8">C</text>
<text x="153.7" y="192.8">A</text>
<text x="157.9" y="192.8">B</text>
</g>
<g font-size="2.9">
<text x="108.1" y="251.7">Microchip Technology Drawing C04-1086 Rev A Sheet 1 of 2</text>
<text x="26.6" y="261.3">© 2023 Microchip Technology Inc.</text>
</g>
<g font-size="2.8">
<text x="104.2" y="81.7">2</text>
<text x="107.6" y="81.6">1</text>
<text x="114.1" y="92">N</text>
<text x="112.9" y="208.9">N</text>
<text x="105.3" y="217.4">2</text>
<text x="109.9" y="217.4">1</text>
</g>
<g font-size="2.7">
<text x="147.1" y="64.5">54X</text>
<text x="153.7" y="68.3">0.08</text>
<text x="160.7" y="68.3">C</text>
<text x="48.8" y="77.8">A</text>
<text x="82.5" y="77.8">D</text>
<text x="148.2" y="76.2">0.05</text>
<text x="155.2" y="76.2">C</text>
<text x="42.9" y="80.2">B</text>
<text x="124.4" y="86.2">NOTE 1</text>
<text x="42.9" y="102.8">E</text>
<text x="26.1" y="113.9">2X</text>
<text x="124.5" y="111.6">(DATUM B)</text>
<text x="32.7" y="117.7">0.10</text>
<text x="39.6" y="117.7">C</text>
<text x="124.5" y="117.1">(DATUM A)</text>
<text x="38.9" y="125.3">2X</text>
<text x="45.5" y="129.2">0.10</text>
<text x="52.5" y="129.2">C</text>
<text x="176.7" y="127.8">A1</text>
<text x="163" y="137.2">A</text>
<text x="176.6" y="132.2">(A3)</text>
<text x="149.1" y="140.3">SEATING</text>
<text x="152.1" y="143.6">PLANE</text>
<text x="163.3" y="141.9">C</text>
<text x="81.7" y="160.5">D2</text>
<text x="74.8" y="165.3">D3</text>
<text x="73.1" y="170">D3a</text>
<text x="47.8" y="176.8">L2</text>
<text x="127.1" y="184.4">E3a</text>
<text x="32.6" y="189.5">E3</text>
<text x="47.8" y="190.9">E2a</text>
<text x="127.5" y="197.4">E2</text>
<text x="36" y="207.7">E4</text>
<text x="131.8" y="206.1">L1</text>
<text x="42.5" y="219.1">K</text>
<text x="69.6" y="223.4">D4</text>
<text x="116.3" y="223.4">50X b</text>
<text x="122" y="226.7">0.10</text>
<text x="132.2" y="226.7">C</text>
<text x="136" y="226.7">A</text>
<text x="139.6" y="226.7">B</text>
<text x="106.5" y="228.1">e</text>
<text x="122" y="230.6">0.05</text>
<text x="132.2" y="230.6">C</text>
<text x="101.1" y="234.2">D5</text>
</g>
</svg>
